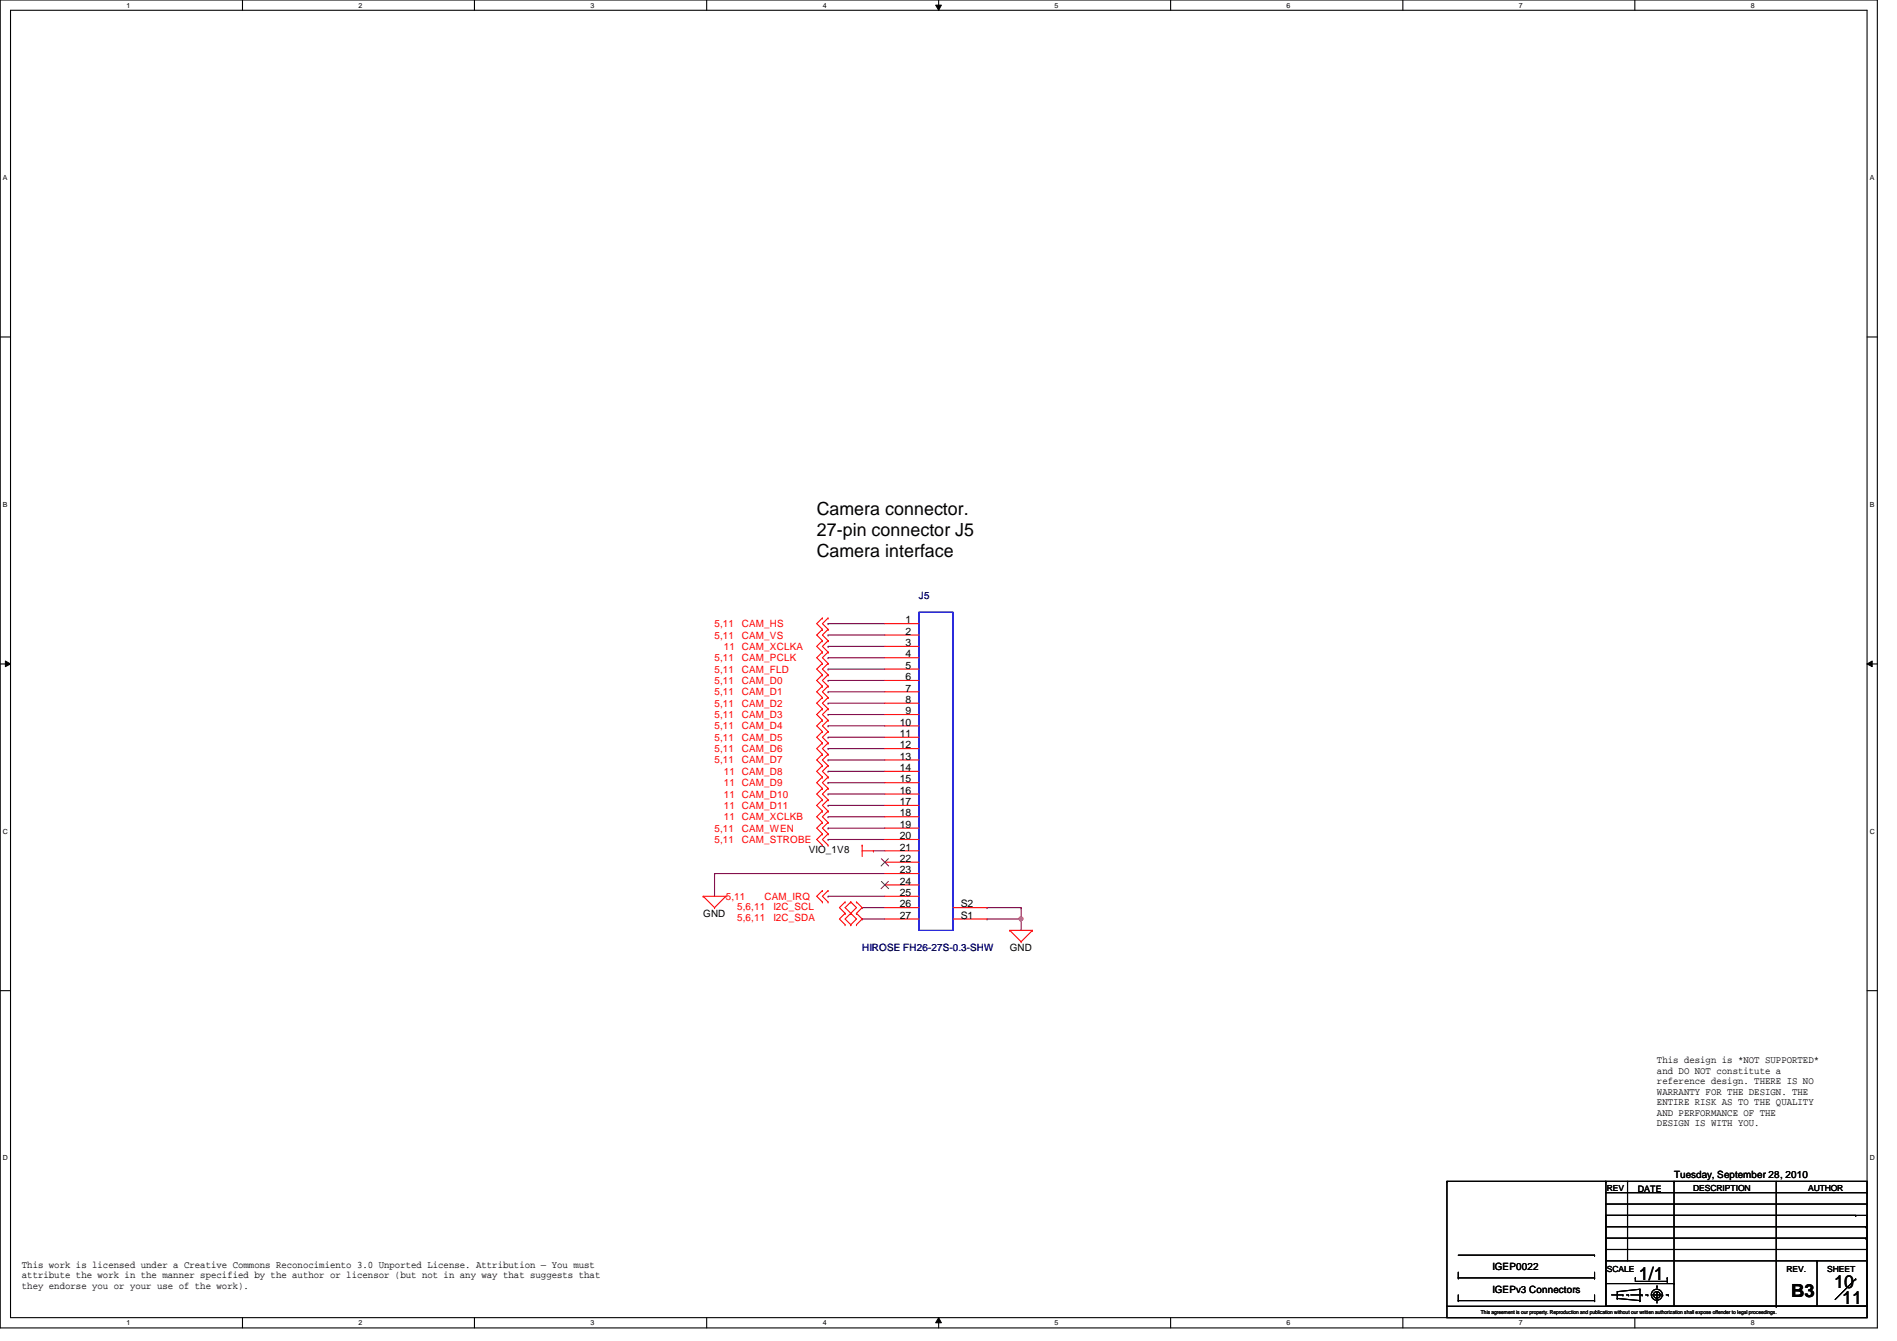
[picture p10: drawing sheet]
<svg xmlns="http://www.w3.org/2000/svg" width="297mm" height="210mm" viewBox="0 0 297 210" stroke-linecap="round" stroke-linejoin="round" font-family="sans-serif">
<path d="M0 0h294v207.9h-294zM1.6 1.6h290.8v204.6h-290.8z" fill="none" stroke="#000" stroke-width=".17"/>
<g fill="#fff">
<path d="M19.8 .2h.6v1.2h-.6z"/>
<path d="M19.8 206.5h.6v1.1h-.6z"/>
</g>
<path d="M38 0v1.6M38 206.2v1.7" fill="none" stroke="#000" stroke-width=".17"/>
<g fill="#fff">
<path d="M56.1 .2h.6v1.2h-.6z"/>
<path d="M56.1 206.5h.6v1.1h-.6z"/>
</g>
<path d="M74.3 0v1.6M74.3 206.2v1.7" fill="none" stroke="#000" stroke-width=".17"/>
<g fill="#fff">
<path d="M92.5 .2h.5v1.2h-.5z"/>
<path d="M92.5 206.5h.5v1.1h-.5z"/>
</g>
<path d="M110.7 0v1.6M110.7 206.2v1.7" fill="none" stroke="#000" stroke-width=".17"/>
<g fill="#fff">
<path d="M128.8 .2h.6v1.2h-.6z"/>
<path d="M128.8 206.5h.6v1.1h-.6z"/>
</g>
<path d="M147 0v1.6M147 206.2v1.7" fill="none" stroke="#000" stroke-width=".17"/>
<path d="M146.5 .8h.9l-.4 .8zM147 206.2l.4 .9h-.9z" fill="#000"/>
<path d="M146.5 .8h.9l-.4 .8zM147 206.2l.4 .9h-.9z" fill="none" stroke="#000" stroke-width=".16"/>
<g fill="#fff">
<path d="M165.1 .2h.6v1.2h-.6z"/>
<path d="M165.1 206.5h.6v1.1h-.6z"/>
</g>
<path d="M183.3 0v1.6M183.3 206.2v1.7" fill="none" stroke="#000" stroke-width=".17"/>
<g fill="#fff">
<path d="M201.5 .2h.6v1.2h-.6z"/>
<path d="M201.5 206.5h.6v1.1h-.6z"/>
</g>
<path d="M219.7 0v1.6M219.7 206.2v1.7" fill="none" stroke="#000" stroke-width=".17"/>
<g fill="#fff">
<path d="M237.8 .2h.6v1.2h-.6z"/>
<path d="M237.8 206.5h.6v1.1h-.6z"/>
</g>
<path d="M256 0v1.6M256 206.2v1.7" fill="none" stroke="#000" stroke-width=".17"/>
<g fill="#fff">
<path d="M274.1 .2h.6v1.2h-.6z"/>
<path d="M274.1 206.5h.6v1.1h-.6z"/>
<path d="M.5 27.2h.7v1.2h-.7z"/>
<path d="M292.8 27.2h.7v1.2h-.7z"/>
<path d="M.5 78.3h.7v1.2h-.7z"/>
<path d="M292.8 78.3h.7v1.2h-.7z"/>
</g>
<path d="M0 52.7h1.6M292.4 52.7h1.6" fill="none" stroke="#000" stroke-width=".17"/>
<g fill="#fff">
<path d="M.5 129.5h.7v1.2h-.7z"/>
<path d="M292.8 129.5h.7v1.2h-.7z"/>
</g>
<path d="M0 103.9h1.6M292.4 103.9h1.6" fill="none" stroke="#000" stroke-width=".17"/>
<path d="M.8 103.5l.8 .4-.8 .5zM292.4 103.9l.8-.4v.9z" fill="#000"/>
<path d="M.8 103.5l.8 .4-.8 .5zM292.4 103.9l.8-.4v.9z" fill="none" stroke="#000" stroke-width=".16"/>
<g fill="#fff">
<path d="M.5 180.6h.7v1.2h-.7z"/>
<path d="M292.8 180.6h.7v1.2h-.7z"/>
</g>
<path d="M0 155.1h1.6M292.4 155.1h1.6" fill="none" stroke="#000" stroke-width=".17"/>
<g fill="none" stroke="#800040" stroke-width=".17">
<path d="M129.7 97.6h.1M129.7 99.4h.1M129.7 97.6h8.9M129.7 99.4h8.9M129.7 101.2h.1M129.7 103h.1M129.7 104.7h.1M129.7 106.5h.1M129.7 108.3h.1M129.7 110.1h.1M129.7 111.8h.1M129.7 113.6h.1"/>
<path d="M129.7 115.4h.1M129.7 117.2h.1M129.7 119h.1M129.7 101.2h8.9M129.7 103h8.9M129.7 104.7h8.9M129.7 106.5h8.9M129.7 108.3h8.9M129.7 110.1h8.9M129.7 111.8h8.9M129.7 113.6h8.9M129.7 115.4h8.9"/>
<path d="M129.7 117.2h8.9M129.7 119h8.9M111.9 136.7h.1M111.9 136.7v3.6M111.9 136.7h26.7M129.7 129.6h.1M129.7 131.4h.1M129.7 120.7h.1M129.7 122.5h.1M129.7 124.3h.1M129.7 126.1h.1M129.7 127.8h.1"/>
<path d="M129.7 129.6h8.9M129.7 131.4h8.9M129.7 120.7h8.9M129.7 122.5h8.9M129.7 124.3h8.9M129.7 126.1h8.9M129.7 127.8h8.9M136.8 133.2h.1M136.8 133.2h1.8M129.7 140.3h.1M129.7 140.3h8.9M135 142.1h.1"/>
<path d="M135 143.8h.1M135 142.1h3.6M135 143.8h3.6M159.9 143.8h.1M159.9 143.8v1.8"/>
</g>
<circle cx="159.9" cy="143.8" r=".32" fill="#f0f"/>
<circle cx="159.9" cy="143.8" r=".32" fill="none" stroke="#f0f" stroke-width=".17"/>
<path d="M154.6 143.8h.1M154.6 142.1h.1M154.6 142.1h5.3M159.9 142.1h.1M159.9 142.1v1.7h-5.3" fill="none" stroke="#800040" stroke-width=".17"/>
<g fill="none" stroke="#f00" stroke-width=".17">
<path d="M128.8 96.7h.1M128.8 98.5h.1M128.8 96.7l-.9 .9 .9 .9M128.8 98.5l-.9 .9 .9 .9M129.7 98.5h.1M129.7 96.7h.1M129.7 96.7l-.9 .9 .9 .9M129.7 98.5l-.9 .9 .9 .9M138.6 97.6h5.3M138.6 99.4h5.3M128.8 100.3h.1M128.8 102.1h.1"/>
<path d="M128.8 103.8h.1M128.8 105.6h.1M128.8 107.4h.1M128.8 109.2h.1M128.8 111h.1M128.8 112.7h.1M128.8 114.5h.1M128.8 116.3h.1M128.8 118.1h.1M128.8 119.8h.1M128.8 100.3l-.9 .9 .9 .9M128.8 102.1l-.9 .9 .9 .8"/>
<path d="M128.8 103.8l-.9 .9 .9 .9M128.8 105.6l-.9 .9 .9 .9M128.8 107.4l-.9 .9 .9 .9M128.8 109.2l-.9 .9 .9 .9M128.8 111l-.9 .8 .9 .9M128.8 112.7l-.9 .9 .9 .9M128.8 114.5l-.9 .9 .9 .9M128.8 116.3l-.9 .9 .9 .9M128.8 118.1l-.9 .9 .9 .8M128.8 119.8l-.9 .9 .9 .9M129.7 100.3h.1M129.7 102.1h.1"/>
<path d="M129.7 103.8h.1M129.7 105.6h.1M129.7 107.4h.1M129.7 109.2h.1M129.7 111h.1M129.7 112.7h.1M129.7 114.5h.1M129.7 116.3h.1M129.7 118.1h.1M129.7 119.8h.1M129.7 100.3l-.9 .9 .9 .9M129.7 102.1l-.9 .9 .9 .8"/>
<path d="M129.7 103.8l-.9 .9 .9 .9M129.7 105.6l-.9 .9 .9 .9M129.7 107.4l-.9 .9 .9 .9M129.7 109.2l-.9 .9 .9 .9M129.7 111l-.9 .8 .9 .9M129.7 112.7l-.9 .9 .9 .9M129.7 114.5l-.9 .9 .9 .9M129.7 116.3l-.9 .9 .9 .9M129.7 118.1l-.9 .9 .9 .8M129.7 119.8l-.9 .9 .9 .9M138.6 101.2h5.3M138.6 103h5.3"/>
<path d="M138.6 104.7h5.3M138.6 106.5h5.3M138.6 108.3h5.3M138.6 110.1h5.3M138.6 111.8h5.3M138.6 113.6h5.3M138.6 115.4h5.3M138.6 117.2h5.3M138.6 119h5.3M128.8 121.6h.1M128.8 123.4h.1M128.8 125.2h.1"/>
<path d="M128.8 127h.1M128.8 128.7h.1M128.8 130.5h.1M128.8 132.3h.1M128.8 139.4h.1M128.8 125.2l-.9 .9 .9 .9M128.8 121.6l-.9 .9 .9 .9M128.8 123.4l-.9 .9 .9 .9M128.8 127l-.9 .8 .9 .9M128.8 128.7l-.9 .9 .9 .9M128.8 130.5l-.9 .9 .9 .9M128.8 139.4l-.9 .9 .9 .9"/>
<path d="M129.7 121.6h.1M129.7 123.4h.1M129.7 125.2h.1M129.7 127h.1M129.7 128.7h.1M129.7 130.5h.1M129.7 132.3h.1M129.7 139.4h.1M129.7 121.6l-.9 .9 .9 .9M129.7 123.4l-.9 .9 .9 .9M129.7 125.2l-.9 .9 .9 .9M129.7 127l-.9 .8 .9 .9"/>
<path d="M129.7 128.7l-.9 .9 .9 .9M129.7 130.5l-.9 .9 .9 .9M129.7 139.4l-.9 .9 .9 .9M135 132.3h.1M135 133.2h1.8M135 132.3v1.8M136.8 133.2h.1M138.6 133.2h5.3M138.6 120.7h5.3M138.6 122.5h5.3M138.6 124.3h5.3M138.6 126.1h5.3"/>
<path d="M138.6 127.8h5.3M138.6 129.6h5.3M138.6 131.4h5.3M138.6 135h5.3M138.6 136.7h5.3M138.6 138.5h5.3M110.1 140.3h.1M110.1 140.3h3.6M110.1 140.3l1.8 1.8M111.9 142.1h.1M113.7 140.3h.1M113.7 140.3l-1.8 1.8"/>
<path d="M128.8 141.2h.1M129.7 141.2h.1M132.3 143h.1M132.3 141.2h.1M132.3 144.7h.1M132.3 141.2l-.9 .9 .9 .9M132.3 143l-.9 .8 .9 .9M133.2 141.2h.1M133.2 143h.1M133.2 144.7h.1M133.2 141.2l.9 .9-1.8 1.7 .9 .9M133.2 141.2l-.9 .9 1.8 1.7-.9 .9"/>
<path d="M134.1 143h.1M134.1 141.2h.1M134.1 144.7h.1M134.1 141.2l.9 .9-.9 .9M134.1 143l.9 .8-.9 .9M138.6 140.3h5.3M138.6 142.1h5.3M138.6 143.8h5.3M149.2 142.1h5.4M149.2 143.8h5.4M158.1 145.6h.1M158.1 145.6h3.6"/>
<path d="M158.1 145.6l1.8 1.8M159.9 147.4h.1M161.7 145.6h.1M161.7 145.6l-1.8 1.8"/>
</g>
<g fill="none" stroke="#000" stroke-width=".17">
<path d="M226.6 184.9h.1M226.6 184.9v19.6M226.6 184.9h24.9M228.3 199.1v.9M228.3 196.5h21.4M249.7 196.5h.1M249.7 199.1v.9M251.5 190.2h40.9v14.3h-40.9zM251.5 184.9h40.9v19.6h-40.9zM251.5 184.9h.1M251.5 186.7h40.9M251.5 193.8h40.7"/>
<path d="M251.5 192h40.7M251.5 190.2h39.1M251.5 188.5h40.9M251.5 197.4h40.9M251.5 195.6h40.9M254.8 184.9h.1M254.8 184.9v12.5M262.1 184.9h.1M262.1 184.9v19.6M278.1 184.9v19.6M284.5 197.4h.1M284.5 197.4v6.9"/>
<path d="M290.6 190.2h.1M292.2 193.8h.1M292.2 192h.1M292.4 186.7h.1M292.4 188.5h.1M292.4 197.4h.1M292.4 195.6h.1M226.6 204.5h65.8v1.7h-65.8zM228.3 203.6h.1M228.3 200h.1M228.3 203.6h21.4M228.3 202.7v.9"/>
<path d="M228.3 200h21.4M249.7 203.6h.1M249.7 200h.1M249.7 202.7v.9M251.5 200.9h10.6M252.3 202.7h1.8M253.2 203.2h.1M253.2 203.2l3.6 .4M254.1 202.7h.1M254.7 202.7h.3M255 202.7h.1M255.4 202.7h1.7"/>
<path d="M256.1 200h.1M256.1 200v.6h5M256.8 201.8h.1M256.8 203.6h.1M256.8 201.8l-3.6 .4v1M256.8 201.8v1.8M257.1 202.7h.1M257.7 202.7h.3M258 202.7h.1M258.6 202.7h1.7M259.5 201.3h.1M259.5 202.2h.1"/>
<path d="M259.5 201.3v.3M259.5 202.2v1.8M260.3 202.7h.1M260.9 202.7h.3M261.1 200.6h.1M261.1 200h.1M261.1 200v.6M261.2 202.7h.1M262.1 200.9h.1M278.1 204.5h.1M290.6 200.2h.1M290.6 200.2l-3.2 3.2"/>
<circle cx="259.4" cy="202.7" r=".87"/>
<circle cx="259.4" cy="202.7" r=".52"/>
</g>
<path d="M143.9 95.8h5.3v49.8h-5.3z" fill="none" stroke="#00f" stroke-width=".17"/>
<path d="M138 134.4l1.1 1.2M138 138l1.1 1.1M139.1 134.4l-1.1 1.2M139.1 138l-1.1 1.1" fill="none" stroke="#804000" stroke-width=".16"/>
<circle cx="159.9" cy="143.8" r=".32" fill="#f0f"/>
<circle cx="159.9" cy="143.8" r=".32" fill="none" stroke="#f0f" stroke-width=".17"/>
<g font-size="2.8">
<text x="127.9" y="80.6">Camera connector.</text>
<text x="127.9" y="83.9">27-pin connector J5</text>
<text x="127.9" y="87.1">Camera interface</text>
<text x="256.6" y="200.3">1/1</text>
<text x="280.5" y="203">B3</text>
<text x="287.2" y="201.7">10</text>
<text x="288.5" y="204.2">11</text>
</g>
<g font-size="1.6" fill="#000080">
<text x="143.9" y="93.7">J5</text>
<text x="135" y="148.8">HIROSE FH26-27S-0.3-SHW</text>
</g>
<g font-size="1.6" fill="#f00">
<text x="111.9" y="98.2">5,11</text>
<text x="111.9" y="99.9">5,11</text>
<text x="113.3" y="101.7">11 CAM_XCLKA</text>
<text x="116.2" y="98.2">CAM_HS</text>
<text x="116.2" y="99.9">CAM_VS</text>
<text x="111.9" y="103.5">5,11</text>
<text x="111.9" y="105.3">5,11</text>
<text x="111.9" y="107.1">5,11</text>
<text x="116.2" y="103.5">CAM_PCLK</text>
<text x="116.2" y="105.3">CAM_FLD</text>
<text x="116.2" y="107.1">CAM_D0</text>
<text x="111.9" y="108.8">5,11</text>
<text x="111.9" y="110.6">5,11</text>
<text x="111.9" y="112.4">5,11</text>
<text x="116.2" y="108.8">CAM_D1</text>
<text x="116.2" y="110.6">CAM_D2</text>
<text x="116.2" y="112.4">CAM_D3</text>
<text x="111.9" y="114.2">5,11</text>
<text x="111.9" y="116">5,11</text>
<text x="111.9" y="117.7">5,11</text>
<text x="111.9" y="119.5">5,11</text>
<text x="116.2" y="114.2">CAM_D4</text>
<text x="116.2" y="116">CAM_D5</text>
<text x="116.2" y="117.7">CAM_D6</text>
<text x="116.2" y="119.5">CAM_D7</text>
<text x="113.3" y="121.3">11 CAM_D8</text>
<text x="113.3" y="123.1">11 CAM_D9</text>
<text x="113.3" y="124.8">11 CAM_D10</text>
<text x="111.9" y="130.2">5,11</text>
<text x="111.9" y="132">5,11</text>
<text x="113.3" y="126.6">11 CAM_D11</text>
<text x="113.3" y="128.4">11 CAM_XCLKB</text>
<text x="116.2" y="130.2">CAM_WEN</text>
<text x="116.2" y="132">CAM_STROBE</text>
<text x="113.7" y="140.8">5,11</text>
<text x="115.4" y="142.5">5,6,11</text>
<text x="119.7" y="140.8">CAM_IRQ</text>
<text x="121.1" y="142.5">I2C_SCL</text>
<text x="115.4" y="144.2">5,6,11</text>
<text x="121.1" y="144.2">I2C_SDA</text>
</g>
<g font-size="1.6">
<text x="141.8" y="97.6">1</text>
<text x="141.8" y="99.4">2</text>
<text x="141.8" y="101.1">3</text>
<text x="141.8" y="102.9">4</text>
<text x="141.8" y="104.7">5</text>
<text x="141.8" y="106.5">6</text>
<text x="140.9" y="113.6">10</text>
<text x="141.8" y="108.2">7</text>
<text x="141.8" y="110">8</text>
<text x="141.8" y="111.8">9</text>
<text x="140.9" y="115.4">11</text>
<text x="140.9" y="117.1">12</text>
<text x="140.9" y="118.9">13</text>
<text x="140.9" y="120.7">14</text>
<text x="140.9" y="122.5">15</text>
<text x="140.9" y="124.2">16</text>
<text x="140.9" y="126">17</text>
<text x="140.9" y="127.8">18</text>
<text x="140.9" y="129.6">19</text>
<text x="140.9" y="131.4">20</text>
<text x="126.7" y="133.6">VIO_1V8</text>
<text x="140.9" y="133.1">21</text>
<text x="140.9" y="134.9">22</text>
<text x="140.9" y="136.7">23</text>
<text x="110.1" y="143.5">GND</text>
<text x="140.9" y="138.5">24</text>
<text x="140.9" y="140.3">25</text>
<text x="140.9" y="142">26</text>
<text x="140.9" y="143.8">27</text>
<text x="150.4" y="143.8">S1</text>
<text x="150.4" y="142">S2</text>
<text x="158.1" y="148.8">GND</text>
<text x="259.5" y="166.4">This design is *NOT SUPPORTED*</text>
<text x="259.5" y="168.1">and DO NOT constitute a</text>
<text x="259.5" y="169.7">reference design. THERE IS NO</text>
<text x="259.5" y="171.4">WARRANTY FOR THE DESIGN. THE</text>
<text x="259.5" y="173">ENTIRE RISK AS TO THE QUALITY</text>
<text x="259.5" y="174.7">AND PERFORMANCE OF THE</text>
<text x="259.5" y="176.3">DESIGN IS WITH YOU.</text>
<text x="262.1" y="184.4">Tuesday, September 28, 2010</text>
<text x="3.4" y="198.4">This work is licensed under a Creative Commons Reconocimiento 3.0 Unported License. Attribution — You must</text>
<text x="3.4" y="200.1">attribute the work in the manner specified by the author or licensor (but not in any way that suggests that</text>
<text x="3.4" y="201.7">they endorse you or your use of the work).</text>
<text x="233.7" y="202.4">IGEPv3 Connectors</text>
<text x="233.7" y="198.8">IGEP0022</text>
</g>
<text font-size="1.4" x="256.5" y="186.6">DATE</text>
<g font-size="1.3">
<text x="251.6" y="186.5">REV</text>
<text x="265.1" y="186.5">DESCRIPTION</text>
<text x="283.1" y="186.5">AUTHOR</text>
<text x="251.6" y="199.1">SCALE</text>
<text x="279.7" y="199.1">REV.</text>
<text x="286.1" y="199.1">SHEET</text>
</g>
<g font-size="1.1">
<text x="19.8" y="1.2">1</text>
<text x="56.1" y="1.2">2</text>
<text x="92.5" y="1.2">3</text>
<text x="128.8" y="1.2">4</text>
<text x="165.1" y="1.2">5</text>
<text x="201.5" y="1.2">6</text>
<text x="237.8" y="1.2">7</text>
<text x="274.1" y="1.2">8</text>
<text x=".5" y="28.2">A</text>
<text x="292.8" y="28.2">A</text>
<text x=".5" y="79.3">B</text>
<text x="292.8" y="79.3">B</text>
<text x=".5" y="130.5">C</text>
<text x="292.8" y="130.5">C</text>
<text x=".5" y="181.6">D</text>
<text x="292.8" y="181.6">D</text>
<text x="19.8" y="207.4">1</text>
<text x="56.1" y="207.4">2</text>
<text x="92.5" y="207.4">3</text>
<text x="128.8" y="207.4">4</text>
<text x="165.1" y="207.4">5</text>
<text x="201.5" y="207.4">6</text>
<text x="237.8" y="207.4">7</text>
<text x="274.1" y="207.4">8</text>
</g>
<text font-size=".8" x="231.9" y="205.7">This agreement is our property. Reproduction and publication without our written authorization shall expose offender to legal proceedings.</text>
</svg>
